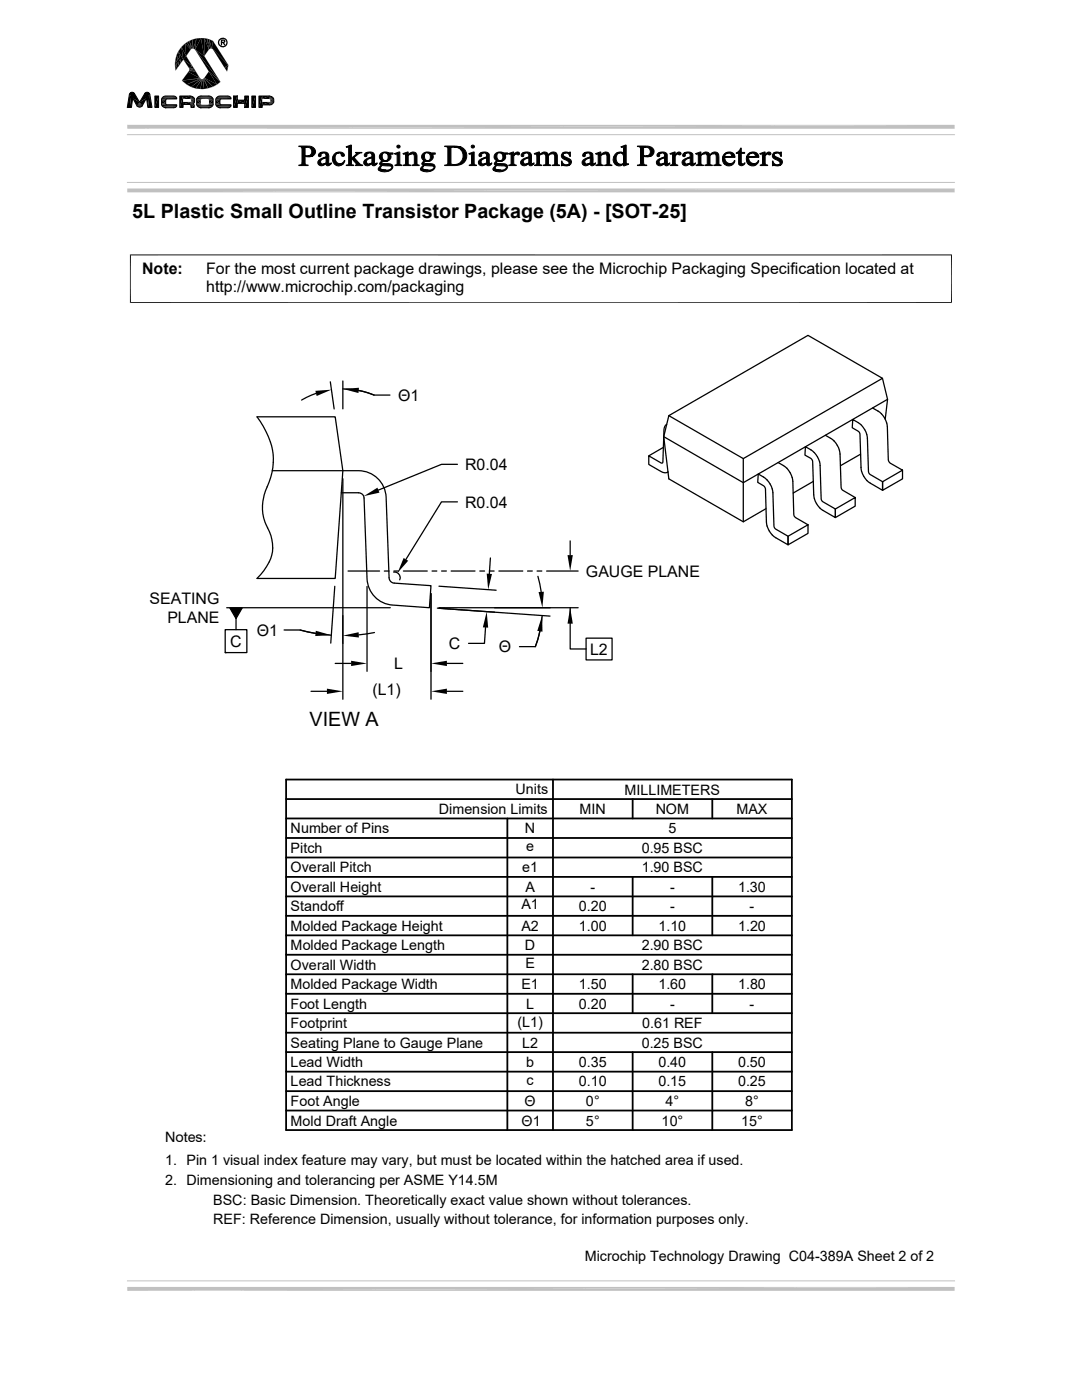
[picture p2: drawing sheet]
<svg xmlns="http://www.w3.org/2000/svg" width="216mm" height="279mm" viewBox="0 0 216 279" stroke-linecap="round" stroke-linejoin="round" font-family="sans-serif">
<g fill="none" stroke="#000" stroke-width=".25">
<path d="M176.1 75.5l1 4.2-.5 4M177.1 79.7l-28.8 16.6-15.9-9.2M51.3 83.2h15.6l1.5 10.7-1.5 21.5h-15.6a8.6 8.6 0 0 0 3.1-6.9 9.2 9.2 0 0 0-1.4-3.9 9.8 9.8 0 0 1 .7-8.4 12 12 0 0 0-1.2-11.1zM54.3 93.9h17.2a5.5 5.5 0 0 1 5.5 5.4l.6 16 .2 .5 .3 .4 .6 .2 7.3 .5-.3 4.4-7.3-.5a5.5 5.5 0 0 1-5.2-5.3l-.6-16.1a1.08 1.08 0 0 0-1.1-1.1h-3.4M132.4 89.3l-2.9 1.7M132.4 87.2l-.2 5.1-.3 .1-2.4-1.4v1.7l2.4 1.4a1.24 1.24 0 0 0 1.4 .1h-.1M133 84.7a1.32 1.32 0 0 0-.5 1.1l-.1 1.3M133.5 83l27.7-16.1 14.9 8.6-27.8 16zM133.5 83l-1.1 4.1 1.1 8.5 14.8 8.5 4.5-2.6M148.3 91.5v12.6M151.3 94.6a4.5 4.5 0 0 1 2.9 3.7l.3 6.8 .3 .5 2.4 1.4v1.7l-2.4-1.4a4.1 4.1 0 0 1-1.9-3.1l-.2-6.6-.2-.6-1.3-.7zM155.3 92.3a4.5 4.5 0 0 1 2.9 3.8l.2 6.7 .4 .5 2.4 1.4v1.7l-4 2.3v-1.7l4-2.3"/>
<path d="M160.7 89.2a4.4 4.4 0 0 1 2.9 3.7l.3 6.8 .3 .5 2.5 1.4v1.7l-2.5-1.4a4.1 4.1 0 0 1-1.8-3.2l-.3-6.7-.3-.5-1.2-.7zM162.3 96.1l-4 2.3M164.7 86.9a4.4 4.4 0 0 1 2.9 3.7l.3 6.8 .3 .5 2.4 1.4v1.7l-3.9 2.3v-1.7l3.9-2.3M170.2 83.7a4.5 4.5 0 0 1 2.9 3.8l.2 6.7 .4 .5 2.4 1.4v1.8l-2.4-1.5a4.1 4.1 0 0 1-1.9-3.1l-.2-6.8-.2-.4-1.3-.7zM171.7 90.6l-4 2.3M174.1 81.4a4.4 4.4 0 0 1 3 3.8l.2 6.7 .3 .5 2.5 1.4v1.8l-4 2.3v-1.8l4-2.3"/>
</g>
<g fill="#000" stroke="#000" stroke-width=".2">
<path d="M80.4 30.6l.3 .1zM118.9 30.6l.2 .1zM123.9 29.3h.3zM151.6 30.6l.3 .1z"/>
<path d="M60.2 29.4h1.1h-.4v1.7h1.5l-1.5 .1v1.6l.6 .2h-1.9v-.1a.5 .5 0 0 0 .7-.6z" fill-rule="evenodd"/>
<path d="M59.6 29.1h1.6a1.26 1.26 0 0 1 1.3 .4 1.26 1.26 0 0 1 .3 1.3l-.4 .3h-1a.87 .87 0 0 0 .8-.9 .87 .87 0 0 0-.9-.8h-1.1z" fill-rule="evenodd"/>
<path d="M60.9 31.2h1.3z" fill-rule="evenodd"/>
<path d="M63.6 30.7l.3-.2h.6l-.4 .2a.36 .36 0 0 1-.1 .4 .36 .36 0 0 1-.3 .1l-.2-.1z" fill-rule="evenodd"/>
<path d="M63.5 32.1a1.65 1.65 0 0 1 1.6-.6 1.09 1.09 0 0 0-1.1 .9l.3 .3 .6 .1a.83 .83 0 0 1-.9 .3 .83 .83 0 0 1-.6-.7z" fill-rule="evenodd"/>
<path d="M63.9 30.5l.2-.1a1.3 1.3 0 0 1 1.5 .4l.1 1.9 .3 .1a.51 .51 0 0 1-.5 .3 .51 .51 0 0 1-.4-.3v-.1l-.3-.1 .3-.1v-1h-.5l.5-.3a.56 .56 0 0 0-.6-.7z" fill-rule="evenodd"/>
<path d="M64.4 32.8l.7-.1z" fill-rule="evenodd"/>
<path d="M65.7 32.7l.4-.2-.1 .3z" fill-rule="evenodd"/>
<path d="M67 30.6l.6-.1a1.1 1.1 0 0 0-.7 1.2 1.1 1.1 0 0 0 .9 1h.7a1.33 1.33 0 0 1-2-.2 1.33 1.33 0 0 1 .5-1.9z" fill-rule="evenodd"/>
<path d="M67.1 30.5a1.26 1.26 0 0 1 1.6 .4v.2a.46 .46 0 0 1-.5 0 .46 .46 0 0 1-.2-.5z" fill-rule="evenodd"/>
<path d="M67.8 32.7a.93 .93 0 0 0 .9-.7l.1 .2-.3 .5z" fill-rule="evenodd"/>
<path d="M69.1 29.3h.2z" fill-rule="evenodd"/>
<path d="M69.1 29.3l1-.3v3.7l.5 .3h-1.5l.3-.1 .2-.3v-3l-.1-.2z" fill-rule="evenodd"/>
<path d="M70.9 30.4h1.3l-.7 .4-.9 .6 1.2 1.3 .6 .3h-1.5l.2-.3-1-1.1 1-.8v-.3z" fill-rule="evenodd"/>
<path d="M72.8 30.7l.2-.2h.7h-.2a.46 .46 0 0 0-.3 .6l-.2 .2a.32 .32 0 0 1-.3-.2 .32 .32 0 0 1 .1-.4z" fill-rule="evenodd"/>
<path d="M72.7 32.1a1.64 1.64 0 0 1 1.5-.6 1.06 1.06 0 0 0-1.1 .9l.4 .3 .6 .1a.84 .84 0 0 1-.9 .3 .84 .84 0 0 1-.6-.7z" fill-rule="evenodd"/>
<path d="M73 30.5l.2-.1a1.31 1.31 0 0 1 1.5 .4l.1 1.9 .3 .1a.48 .48 0 0 1-.5 .3 .48 .48 0 0 1-.4-.4l-.2-.1 .2-.1v-1h-.5l.5-.3a.54 .54 0 0 0-.5-.7z" fill-rule="evenodd"/>
<path d="M73.6 32.8l.6-.1z" fill-rule="evenodd"/>
<path d="M74.9 32.7l.3-.2-.1 .3z" fill-rule="evenodd"/>
<path d="M75.7 33.3l.5-.3-.3 .5a.93 .93 0 0 0 1.1 .5h-1.4a.42 .42 0 0 1 .1-.7z" fill-rule="evenodd"/>
<path d="M76 30.6l.8-.3 .7 .2h-.7a.83 .83 0 0 0-.5 .8 .83 .83 0 0 0 .5 .7h.7l-1.1 .1-.2 .3 .4 .2a2.38 2.38 0 0 1 1.7 .4l.1 .4a1.97 1.97 0 0 1-2.8 .6h1.4a.8 .8 0 0 0 1.1-.7l-.3-.2-1.7-.1a.48 .48 0 0 1-.3-.5 .48 .48 0 0 1 .5-.4 .85 .85 0 0 1-.3-1.5z" fill-rule="evenodd"/>
<path d="M76.4 32.1h1z" fill-rule="evenodd"/>
<path d="M76.8 30.5h1.6v.3h-.5a.81 .81 0 0 1-.4 1.2h-.6a.82 .82 0 0 0 .5-.8 .82 .82 0 0 0-.6-.7z" fill-rule="evenodd"/>
<path d="M78.7 30.6l.3 .1z" fill-rule="evenodd"/>
<path d="M78.7 30.6l1.1-.3v2.1a.37 .37 0 0 0 .4 .5v.1h-1.4l.4-.3v-1.6l-.1-.3z" fill-rule="evenodd"/>
<path d="M80.4 30.6l1-.3v.6h-.5z" fill-rule="evenodd"/>
<path d="M80.9 30.9l1.3-.2-.8 .4 .1 1.6 .4 .3h-1.4l.4-.3z" fill-rule="evenodd"/>
<path d="M81.7 30.7a.84 .84 0 0 1 .9-.4 .84 .84 0 0 1 .6 .8v1.6l.5 .3h-1.5l.3-.1 .2-.3-.1-1.6-.3-.3z" fill-rule="evenodd"/>
<path d="M84.1 33.3l.5-.3-.2 .5a.93 .93 0 0 0 1 .5h-1.4a.42 .42 0 0 1 .1-.7z" fill-rule="evenodd"/>
<path d="M84.4 30.6l.9-.3 .6 .2h-.7a.83 .83 0 0 0-.5 .8 .83 .83 0 0 0 .5 .7h.7l-1.1 .1-.2 .3 .5 .2a2.38 2.38 0 0 1 1.6 .4l.1 .4a1.97 1.97 0 0 1-2.8 .6h1.4a.8 .8 0 0 0 1.2-.7l-.4-.2-1.7-.1a.48 .48 0 0 1-.3-.5 .48 .48 0 0 1 .5-.4 .85 .85 0 0 1-.3-1.5z" fill-rule="evenodd"/>
<path d="M84.8 32.1h1z" fill-rule="evenodd"/>
<path d="M85.2 30.5h1.6v.3h-.5a.81 .81 0 0 1-.4 1.2h-.6a.82 .82 0 0 0 .6-.8 .82 .82 0 0 0-.7-.7z" fill-rule="evenodd"/>
<path d="M88.7 29.1h2l1.3 .3-2 .1v3.2l1.9 .1-.9 .2h-2.3l.6-.2v-.2l.1-2.9a.46 .46 0 0 0-.7-.4z" fill-rule="evenodd"/>
<path d="M90.7 29.4h1.3a1.86 1.86 0 0 1 1.2 1.7 1.86 1.86 0 0 1-1.3 1.7h-1.2a1.73 1.73 0 0 0 1.7-1.7 1.73 1.73 0 0 0-1.7-1.7z" fill-rule="evenodd"/>
<path d="M93.6 30.6l.3 .1z" fill-rule="evenodd"/>
<path d="M93.6 30.6l1-.3v2.1a.36 .36 0 0 0 .1 .4 .36 .36 0 0 0 .4 .1v.1h-1.5v-.1a.38 .38 0 0 0 .5-.5v-1.5l-.1-.1z" fill-rule="evenodd"/>
<path d="M95.7 30.7l.2-.2h.6h-.1a.43 .43 0 0 0-.3 .6l-.2 .2a.32 .32 0 0 1-.3-.2 .32 .32 0 0 1 .1-.4z" fill-rule="evenodd"/>
<path d="M95.7 31.9l.9-.4h.5a1.08 1.08 0 0 0-1.1 .9l.4 .3 .5 .1a.79 .79 0 0 1-.9 .2 .79 .79 0 0 1-.5-.9z" fill-rule="evenodd"/>
<path d="M95.9 30.5a1.28 1.28 0 0 1 1.7 .4v1.7l.4 .2a.48 .48 0 0 1-.5 .3 .48 .48 0 0 1-.4-.4l-.2-.1 .2-.1v-1h-.5l.5-.2-.1-.6z" fill-rule="evenodd"/>
<path d="M96.5 32.8l.6-.1z" fill-rule="evenodd"/>
<path d="M97.8 32.7l.3-.2-.1 .3z" fill-rule="evenodd"/>
<path d="M98.6 33.3l.5-.3-.3 .5a.94 .94 0 0 0 1.1 .5h-1.4a.42 .42 0 0 1 .1-.7z" fill-rule="evenodd"/>
<path d="M98.9 30.6a1.47 1.47 0 0 1 1.5-.1h-.7a.81 .81 0 0 0-.6 .8 .81 .81 0 0 0 .7 .7h.6l-1.1 .1-.2 .5 1.7 .1a.6 .6 0 0 1 .5 .7 2.05 2.05 0 0 1-2.8 .6 4.5 4.5 0 0 0 2.3-.3l.2-.4-.2-.2h-1.3a.55 .55 0 0 1-.8-.6l.4-.4a.85 .85 0 0 1-.2-1.5z" fill-rule="evenodd"/>
<path d="M99.3 32.1h1z" fill-rule="evenodd"/>
<path d="M99.7 30.5h1.6v.3h-.6a.83 .83 0 0 1-.3 1.2h-.6h.1a.84 .84 0 0 0 .4-.8 .84 .84 0 0 0-.6-.7z" fill-rule="evenodd"/>
<path d="M101.5 30.6l.2 .1z" fill-rule="evenodd"/>
<path d="M101.5 30.6l1-.3v.6h.2l-.2 .3v1.5l.5 .3h-1.5l.5-.3v-1.7l-.1-.2z" fill-rule="evenodd"/>
<path d="M102.7 30.7h.2l-.4 .2z" fill-rule="evenodd"/>
<path d="M102.7 30.7a.49 .49 0 0 1 .5-.4 .49 .49 0 0 1 .5 .5 .49 .49 0 0 1-.8-.1z" fill-rule="evenodd"/>
<path d="M104.1 30.7l.3-.2h.6h-.2a.46 .46 0 0 0-.3 .6l-.1 .2a.32 .32 0 0 1-.4-.2 .32 .32 0 0 1 .1-.4z" fill-rule="evenodd"/>
<path d="M104 32.1a1.64 1.64 0 0 1 1.5-.6 1.06 1.06 0 0 0-1.1 .9l.4 .3 .6 .1a.84 .84 0 0 1-.9 .3 .84 .84 0 0 1-.6-.7z" fill-rule="evenodd"/>
<path d="M104.4 30.5l.1-.1a1.31 1.31 0 0 1 1.5 .4l.1 1.9 .3 .1a.48 .48 0 0 1-.5 .3 .48 .48 0 0 1-.4-.4l-.2-.1 .2-.1v-1h-.4l.4-.3a.54 .54 0 0 0-.5-.7z" fill-rule="evenodd"/>
<path d="M104.9 32.8l.6-.1z" fill-rule="evenodd"/>
<path d="M106.2 32.7l.4-.2-.2 .3z" fill-rule="evenodd"/>
<path d="M106.6 30.6l.3 .1z" fill-rule="evenodd"/>
<path d="M106.6 30.6l1.1-.3v.6h-.6l-.1-.1z" fill-rule="evenodd"/>
<path d="M107.1 30.9l1.3-.2-.7 .3v1.7l.4 .3h-1.4l.4-.3z" fill-rule="evenodd"/>
<path d="M107.9 30.7a.86 .86 0 0 1 1.5 .2h.2l-.2 .1 .1 1.7 .4 .3h-1.5l.5-.3v-1.5l-.2-.4z" fill-rule="evenodd"/>
<path d="M109.5 30.8l.2-.2 .5 .1-.6 .2h-.2z" fill-rule="evenodd"/>
<path d="M109.7 30.6a.85 .85 0 0 1 .9-.2 .85 .85 0 0 1 .6 .7v1.3a.37 .37 0 0 0 .5 .5v.1h-1.5l.5-.3v-1.5a.45 .45 0 0 0-.5-.5z" fill-rule="evenodd"/>
<path d="M112 32.1a1.36 1.36 0 0 0 1.6 .9l-1.6 .1z" fill-rule="evenodd"/>
<path d="M112.2 30.7l.2-.2h.5a.39 .39 0 0 0-.5 .2 .39 .39 0 0 0 .2 .5l.8 .4a.73 .73 0 0 1 .6 .6 .73 .73 0 0 1-.4 .8h-.5l.4-.4a1.73 1.73 0 0 0-1.1-.9l-.4-.5z" fill-rule="evenodd"/>
<path d="M112.4 30.5l.4-.2 .8 .1z" fill-rule="evenodd"/>
<path d="M112.2 33h1.4l-.5 .1z" fill-rule="evenodd"/>
<path d="M112.4 30.5l1.4-.2v.9l-.2-.1a.7 .7 0 0 0-.7-.6z" fill-rule="evenodd"/>
<path d="M116.5 30.6l.1-.1h.6l-.4 .2a.36 .36 0 0 1 0 .4 .36 .36 0 0 1-.4 .1l-.1-.2z" fill-rule="evenodd"/>
<path d="M116.5 31.8l.8-.3h.5a1.09 1.09 0 0 0-1.1 .9l.3 .3 .6 .1a.89 .89 0 0 1-1.5-.2l.1-.4z" fill-rule="evenodd"/>
<path d="M116.6 30.5l.2-.1a1.1 1.1 0 0 1 1.3 .2 1.1 1.1 0 0 1 .2 1.2v.8l.4 .2a.51 .51 0 0 1-.4 .3 .51 .51 0 0 1-.5-.3v-.1l-.2-.1 .2-.1v-1h-.5l.5-.3a.55 .55 0 0 0-.6-.7z" fill-rule="evenodd"/>
<path d="M117.1 32.8l.7-.1z" fill-rule="evenodd"/>
<path d="M118.5 32.7l.3-.2-.1 .3z" fill-rule="evenodd"/>
<path d="M118.9 30.6l1-.3v.6h-.6z" fill-rule="evenodd"/>
<path d="M119.3 30.9l1.4-.2-.8 .4v1.3a.39 .39 0 0 0 .1 .4 .39 .39 0 0 0 .4 .1v.1h-1.5l.5-.3z" fill-rule="evenodd"/>
<path d="M120.1 30.7a.84 .84 0 0 1 .9-.3 .84 .84 0 0 1 .6 .7l.1 1.6 .4 .3h-1.4l.4-.3v-1.7l-.4-.3z" fill-rule="evenodd"/>
<path d="M122.7 30.9l.4-.4h.6a1.2 1.2 0 0 0-.8 1.2 1.2 1.2 0 0 0 .9 1.1h-1a1.4 1.4 0 0 1-.1-1.9z" fill-rule="evenodd"/>
<path d="M123.1 30.5a1.12 1.12 0 0 1 1.3 .1z" fill-rule="evenodd"/>
<path d="M123.9 29.3l1-.3v3.3l.3 .4h-.8a1.19 1.19 0 0 1-1.6 .1h1l.6-.3v-1.4l-.3-.5h.3v-1v-.2z" fill-rule="evenodd"/>
<path d="M124.4 32.7h1v.1l-1 .3z" fill-rule="evenodd"/>
<path d="M127.7 29.4h1.1h-.4v1.7h1.6l-1.6 .1v1.1a.47 .47 0 0 0 .1 .5 .47 .47 0 0 0 .6 .1v.1h-1.9l.4-.1 .2-.3z" fill-rule="evenodd"/>
<path d="M127.2 29.1h1.6a1.23 1.23 0 0 1 1.3 .4 1.23 1.23 0 0 1 .2 1.3l-.3 .3h-1.1a.87 .87 0 0 0 .9-.9 .87 .87 0 0 0-1-.8h-1.1z" fill-rule="evenodd"/>
<path d="M128.4 31.2h1.4z" fill-rule="evenodd"/>
<path d="M131.2 30.7l.3-.2h.6h-.2a.42 .42 0 0 0-.3 .6l-.2 .2a.32 .32 0 0 1-.3-.2 .32 .32 0 0 1 .1-.4z" fill-rule="evenodd"/>
<path d="M131.3 31.9l.7-.4h.6a1.12 1.12 0 0 0-1.1 .9l.4 .3 .6 .1a.79 .79 0 0 1-1 .2 .79 .79 0 0 1-.5-.9z" fill-rule="evenodd"/>
<path d="M131.5 30.5a1.23 1.23 0 0 1 1.6 .4l.1 1.7 .3 .2a.48 .48 0 0 1-.5 .3 .48 .48 0 0 1-.4-.4l-.2-.1 .2-.1v-1h-.4l.4-.2-.1-.6-.4-.2z" fill-rule="evenodd"/>
<path d="M132 32.8l.6-.1z" fill-rule="evenodd"/>
<path d="M133.3 32.7l.3-.2-.1 .3z" fill-rule="evenodd"/>
<path d="M133.7 30.6l.3 .1z" fill-rule="evenodd"/>
<path d="M133.7 30.6l1-.3v.6h.2l-.2 .3 .1 1.5 .5 .3h-1.6l.5-.3v-1.8l-.1-.1z" fill-rule="evenodd"/>
<path d="M134.9 30.7h.3l-.5 .2z" fill-rule="evenodd"/>
<path d="M134.9 30.7a.48 .48 0 0 1 .5-.4 .48 .48 0 0 1 .5 .5 .47 .47 0 0 1-.7-.1z" fill-rule="evenodd"/>
<path d="M136.3 30.7l.3-.2h.6a.44 .44 0 0 0-.5 .6 .31 .31 0 0 1-.4 .1 .31 .31 0 0 1 0-.5z" fill-rule="evenodd"/>
<path d="M136.4 31.9l.7-.4h.6a1.11 1.11 0 0 0-1 .9l.3 .3 .6 .1a.79 .79 0 0 1-1 .2 .79 .79 0 0 1-.4-.9z" fill-rule="evenodd"/>
<path d="M136.6 30.5a1.23 1.23 0 0 1 1.7 .4v1.7l.4 .2a.48 .48 0 0 1-.5 .3 .48 .48 0 0 1-.5-.4l-.2-.1 .2-.1v-1h-.4l.4-.2-.1-.6z" fill-rule="evenodd"/>
<path d="M137.1 32.8l.6-.1z" fill-rule="evenodd"/>
<path d="M138.4 32.7l.4-.2-.1 .3z" fill-rule="evenodd"/>
<path d="M138.8 30.6l.3 .1z" fill-rule="evenodd"/>
<path d="M138.8 30.6l1.1-.3v.6h-.6l-.1-.1z" fill-rule="evenodd"/>
<path d="M139.3 30.9l1.3-.2-.7 .3v1.7l.5 .3h-1.5l.4-.3z" fill-rule="evenodd"/>
<path d="M140.1 30.7a.86 .86 0 0 1 1.5 .2h.2l-.2 .2 .1 1.6 .4 .3h-1.4l.4-.3v-1.8l-.4-.2z" fill-rule="evenodd"/>
<path d="M141.8 30.8l.1-.2 .5 .1-.8 .2z" fill-rule="evenodd"/>
<path d="M141.9 30.6a.85 .85 0 0 1 1-.2 .85 .85 0 0 1 .5 .8l.1 1.5 .4 .3h-1.5v-.1a.37 .37 0 0 0 .5-.4v-1.2a.52 .52 0 0 0-.5-.6z" fill-rule="evenodd"/>
<path d="M144.5 30.7l.3-.2h.6a.73 .73 0 0 0-.8 .7l-.4 .1z" fill-rule="evenodd"/>
<path d="M144.8 30.5a1.17 1.17 0 0 1 1.9 .9h-2.1a1.11 1.11 0 0 0 1.1 1.2l-1.2 .1-.3-.7v-.6v-.1l1.8-.1a.62 .62 0 0 0-.6-.7z" fill-rule="evenodd"/>
<path d="M144.5 32.7l1.2-.1a.85 .85 0 0 0 .9-.6l.1 .1a1.26 1.26 0 0 1-1 1 1.26 1.26 0 0 1-1.2-.4z" fill-rule="evenodd"/>
<path d="M147.8 29.5h.1v.9h.7v.2h-.7v1.9l.3 .2-.8 .1v-2.2l-.5-.1 .6-.4z" fill-rule="evenodd"/>
<path d="M147.4 32.8l.9-.1 .2-.2h.2l-.1 .1a.68 .68 0 0 1-1.2 .2z" fill-rule="evenodd"/>
<path d="M149.3 30.7l.3-.2h.5a.73 .73 0 0 0-.7 .7l-.4 .1z" fill-rule="evenodd"/>
<path d="M149.6 30.5l.1-.1a1.13 1.13 0 0 1 1.7 1h-2a1.1 1.1 0 0 0 1.1 1.2l-1.3 .1-.3-.7 .1-.7 1.7-.1a.66 .66 0 0 0-.6-.7z" fill-rule="evenodd"/>
<path d="M149.2 32.7l1.5-.1 .4-.2 .2-.4a1.16 1.16 0 0 1-.8 1.1 1.16 1.16 0 0 1-1.3-.4z" fill-rule="evenodd"/>
<path d="M151.6 30.6l1.1-.3v.6h.1l-.1 .3v1.5l.5 .3h-1.5l.4-.3v-1.5v-.4z" fill-rule="evenodd"/>
<path d="M152.8 30.7h.3l-.4 .2z" fill-rule="evenodd"/>
<path d="M152.9 30.6a.46 .46 0 0 1 .6-.3 .46 .46 0 0 1 .3 .5 .49 .49 0 0 1-.7-.1h-.3z" fill-rule="evenodd"/>
<path d="M154.1 32.1a1.35 1.35 0 0 0 1.6 .9l-1.6 .1z" fill-rule="evenodd"/>
<path d="M154.4 30.6l.6-.1h-.3a.35 .35 0 0 0-.2 .3 .35 .35 0 0 0 .2 .4l.8 .4a.73 .73 0 0 1 .6 .6 .73 .73 0 0 1-.4 .8h-.5l.4-.4a1.71 1.71 0 0 0-1.1-.9 .65 .65 0 0 1-.1-1.1z" fill-rule="evenodd"/>
<path d="M154.5 30.5l.4-.2 .8 .1z" fill-rule="evenodd"/>
<path d="M154.3 33h1.4l-.5 .1z" fill-rule="evenodd"/>
<path d="M154.5 30.5l1.4-.2v.9l-.2-.1a.7 .7 0 0 0-.7-.6z" fill-rule="evenodd"/>
<circle cx="79.5" cy="29.3" r=".31"/>
<circle cx="94.3" cy="29.3" r=".31"/>
</g>
<g fill="#c0c0c0">
<path d="M25.4 37.6h165.1l-165.1 .8z"/>
<path d="M25.4 38.4l165.1-.8v.8z"/>
</g>
<path d="M25.4 36.4h165.1M25.4 255.6h165.1" fill="none" stroke="#c0c0c0" stroke-width=".2"/>
<g fill="#c0c0c0">
<path d="M25.4 256.8h165.1l-165.1 .8z"/>
<path d="M25.4 257.6l165.1-.8v.8z"/>
<path d="M25.4 24.9h165.1l-165.1 .8z"/>
<path d="M25.4 25.7l165.1-.8v.8z"/>
</g>
<path d="M25.4 26.9h165.1" fill="none" stroke="#c0c0c0" stroke-width=".2"/>
<g fill="#000">
<path d="M25.8 18.8l.7 .8-.3 1.8zM25.9 18.6l.6 1-.7-.8zM25.9 18.6l.6 1zM25.9 18.6l.1-.1 .5 1.1zM26 18.5l.5 1.1zM26 18.5l.2-.1 .3 1.2zM26.2 18.4l.3 1.2zM26.2 18.4h.2l.1 1.2zM26.4 18.4l.1 1.2zM26.4 18.4l.2 .1-.1 1.1zM26.6 18.5l-.1 1.1zM26.6 18.5l.1 .1-.2 1z"/>
<path d="M26.7 18.6l-.2 1zM26.7 18.6l.1 .1-.3 .9zM26.8 18.7l-.3 .9zM26.8 18.7l1.1 1.7-1.4-.8zM28.9 18.7l.3 .9-1.3 .8zM28.9 18.7l.3 .9zM29 18.6l.2 1zM28.9 18.7l.1-.1 .2 1zM29 18.6l.1-.1 .1 1.1zM29.1 18.5l.1 1.1zM29.4 18.4l-.2 1.2zM29.1 18.5l.3-.1-.2 1.2z"/>
<path d="M29.4 18.4h.1l-.3 1.2zM29.5 18.4l-.3 1.2zM29.5 18.4l.2 .1-.5 1.1zM29.7 18.5l-.5 1.1zM29.7 18.5l.1 .1-.6 1zM29.8 18.6l-.6 1zM29.8 18.6l.1 .2-.7 .8zM29.9 18.8l-.4 2.6-.3-1.8zM30.9 19.2h.7l-.7 2.2zM32.2 19.7h1.1l-1.1 .2zM32.2 19.9l1.1-.2zM32.2 19.9h.9l-.9 .1z"/>
<path d="M32.7 19.2h2zM34.9 12.8v.6zM34.9 12.2v.6zM34.9 13.4l.1 .7zM34.9 13.4l.2 .7zM35 11.6l-.1 .6zM36.6 11.9l-1.6 2.2zM35.1 11.6l-.2 .6zM34.9 12.8l.2 1.2zM36.6 11.9l-1.5 2.2zM35.2 11l-.2 .6zM35 11.9l.4 1.7-.5-.8z"/>
<path d="M34.9 12.8l.5 .8-.3 .4zM35.5 10.4l-.3 .6zM35.2 11l.5 2.1-.7-1.2zM35 11.9l.7 1.2-.3 .5zM35.8 9.9l-.3 .5zM35.9 19.2h.6l-.6 2.2zM35.6 10.3l.5 2.2-.9-1.5zM35.2 11l.9 1.5-.4 .6zM36.2 9.4l-.4 .5zM36.3 16.1l.5 .4zM36.5 19.2h1.4l-1.4 .5zM36.5 19.7l1.4-.5v.5z"/>
<path d="M36.6 11.9l1.1 1.7zM36.2 9.4l.4 2.5-1-1.6zM35.6 10.3l1 1.6-.5 .6zM36.6 8.9l-.4 .5zM36.2 9.4l.4-.5zM36.8 16.5l.5 .4zM36.6 8.9l.5-.4zM36.6 8.9l.5-.3zM37.1 11.2l2.8 4.4zM37.1 11.2l1.3 2-1.8-1.3zM36.2 9.4l.8-.7 .1 2.5zM36.2 9.4l.9 1.8-.5 .7z"/>
<path d="M37.3 16.9l.6 .4zM37.1 8.5l.6-.3zM37.8 14l-.1 .2zM37.7 14.2l-1.4 1.9zM37.8 13.8v.2zM37.7 13.6l.1 .2zM37.9 17.2l.6 .3zM37.9 19.2l.1 .6zM38.2 19.2l-.2 .6zM37.9 19.2h.3l-.2 .6zM38 9.9l-.9 1.3zM38.4 19.3l-.3 .5z"/>
<path d="M38.2 19.2l.2 .1-.4 .5zM38 9.9l-.8 1.3zM37 8.7l.3-.3 .8 1.5zM37 8.7l1.1 1.2-1 1.3zM38.1 19.8l.5-.4zM38.4 19.3l.2 .1-.5 .4zM38.1 19.9l.7-.3zM38.1 19.9l.5-.5 .2 .2zM38.2 19.9l.6-.3v.3zM38.2 19.9h.6l-.6 .3zM38 9.9l.2-.1zM37.3 8.4l.5-.2 .4 1.6z"/>
<path d="M37.3 8.4l.9 1.4-.1 .1zM37.7 8.2l.5-.3zM37.7 8.2l.5-.2zM36.6 11.9l1.8 1.3-.7 .4zM37.7 13.6l.7-.4 .3 .4zM37.8 8.2l.6-.3v1.8zM37.8 8.2l.6 1.5-.2 .1zM38.2 9.7h.2zM38.5 17.5l.6 .2zM38.4 9.7h.2zM38.4 7.9l.8-.2-.6 2zM38.4 7.9l.2 1.8h-.2z"/>
<path d="M37.7 13.6h1l-.9 .2zM37.8 13.8l.9-.2 .2 .4zM38.6 9.7l.2 .1zM38.2 7.9l.6-.2zM38.2 7.9l.6-.1zM37.8 13.8l1.1 .2h-1.1zM37.8 14h1.1l.2 .4zM38.8 9.8l.1 .1zM39.2 7.7l.9-.1-1.2 2.3zM39.2 7.7l-.3 2.2-.3-.2zM38.9 9.9l1.8 1.3 3.3 5.1zM39.1 17.7l.7 .1z"/>
<path d="M37.8 14l1.3 .4h-1.5zM37.6 14.4h1.5l.8 1.2zM39.2 19.7h1.1l-1.1 .2zM39.2 19.9l1.1-.2zM39.2 19.9h.9l-.9 .1zM39.4 7.6h.7zM38.8 7.7l.6-.1zM39.8 17.7l.6 .1zM37.6 14.4l2.3 1.2-3.6 .5zM36.3 16.1l3.7-.4zM39.9 15.6l.1 .1zM36.3 16.1l3.7-.4-2.8 1.1z"/>
<path d="M37.2 16.8l2.8-1.1 .1 .1zM40 15.7l.2 .1zM40.1 7.6h.6zM39.9 7.6h.2zM37.2 16.8l2.9-1-2 1.6zM38.1 17.4l2.1-1.6zM40.2 15.8h.2zM38.1 17.4l2.1-1.6-1.1 1.9zM40.2 15.8h.1l-1.2 1.9zM40.3 7.6h.4zM40.3 15.8l-.3 2-.9-.1zM40.3 15.8h.1l-.4 2z"/>
<path d="M40.4 17.8l.7-.1zM40.4 15.8l.2-.1zM40.4 15.8l.3 2h-.7zM40.6 15.7l.9 1.9-.8 .2zM40.6 15.7l.1-.1 .8 2zM40.8 15.6l-.2 .1zM40.6 15.7l.2-.1zM40.7 15.6l1.8 1.7-1 .3zM40.8 15.5l1.7 1.8-1.8-1.7zM41.7 9.9l-1 1.3zM40.1 7.6h.7l-.1 3.6zM40.1 7.6l.6 3.6-1.8-1.3z"/>
<path d="M41.7 9.9l-.9 1.3zM41.7 14.3l-.9 1.3zM40.8 15.5l2.5 1.4-.8 .4zM41.7 14.3l1.6 2.6-2.5-1.4zM41.1 17.7l.6-.1zM40.7 7.6l.6 .1zM38.9 9.9l2.8 4.4zM40.8 7.6l.5 .1 .4 2.2zM40.8 7.6l.9 2.3-1 1.3zM41.7 14.3l2.3 2-.7 .6zM38.9 9.9l5.1 6.4-2.3-2zM41.7 17.6l.6-.2z"/>
<path d="M40.1 19.2h1.9zM41.8 9.7l-.1 .2zM41.7 9.9l.1-.1zM41.3 7.7l.6 .2zM41.3 7.7l.5 .2 .2 1.8zM41.3 7.7l.7 2-.3 .2zM41.8 9.7h.2zM42 9.7h.2zM41.8 7.9l.7 .3-.3 1.5zM41.8 7.9l.4 1.8h-.2zM42.3 17.4l.6-.3zM42.2 9.7l.2 .1z"/>
<path d="M41.9 7.9l.6 .3zM42.5 8.2l3.1 4.8-3.1-3.2zM42.5 8.2v1.6l-.3-.1zM41.7 19.9h.8v.1zM41.5 19.7h1v.2zM41.5 19.7l1 .2zM42.4 9.8l.1 .1zM42.5 9.9l2.8 4.4zM42.9 17.1l.6-.3zM43.1 19.9h.8l-.8 .1zM43.1 19.7h1l-1 .2zM43.1 19.9l1-.2z"/>
<path d="M43.5 16.8l.5-.4zM43.5 19.2h2zM40.7 11.2l3.3 5.2zM40.7 11.2l3.3 5.1zM42.5 9.8l3.1 3.2-.8 .5zM45.5 13.6l-.2 .7zM44.8 13.5l.7 .1-.2 .6zM45.6 13l-.1 .6zM44.8 13.5l.4-.3 .3 .4zM45.2 13.2l.4-.2-.1 .6zM42.5 8.2l3.1 4.8zM42.5 8.1l3.1 4.9z"/>
<path d="M46.6 19.2h.7l-.7 2.2zM48.8 19.2h.8l-.8 2.2zM50.2 19.2h.8l-.8 2.2zM51.7 19.2h.6l-.6 2.2zM52.3 19.2h1.4l-1.4 .5zM52.3 19.7l1.4-.5v.5zM53.7 19.2l.1 .6zM53.7 19.2h.3l-.2 .6zM54 19.2l-.2 .6zM54 19.2l.2 .1-.4 .5zM54.2 19.3l-.3 .5zM54.2 19.3l.2 .1-.5 .4z"/>
<path d="M53.9 19.8l.5-.4zM53.9 19.9l.5-.5 .2 .2zM53.9 19.9l.7-.3zM54 19.9l.6-.3v.3zM54 19.9h.6l-.6 .3zM25.8 18.8l.4 2.6h-.8zM26.5 19.6l1.4 .8-.6 .7zM27.9 20.4l-.4 .9-.2-.2zM27.9 20.4l-.2 1-.2-.1zM27.9 20.4v1h-.2zM27.9 20.4l.1 1h-.1zM27.9 20.4l.3 .9-.2 .1z"/>
<path d="M27.9 20.4l.5 .7-.2 .2zM27.9 20.4l1.3-.8-.8 1.5zM29.9 18.8l.4 2.6h-.8zM31.6 19.2v2.2h-.7zM32.2 20l.9-.1v.1zM32.2 20.8l1 .1h-1zM32.2 20.8l1 .1zM32.2 20.7l.9 .1h-.9zM32.2 20.7h.9v.1zM32.2 20l.9 .7h-.9zM32.2 20h.9v.7zM32.8 21.4l1.9 .1z"/>
<path d="M36.5 19.2v2.2h-.6zM36.5 20.3h1.5l-1.5 .5zM36.5 20.8l1.5-.5v.5zM37.9 20.8h.7l-.6 .1zM38 20.9l.6-.1 .1 .1zM38 20.9h.7zM38 20.3l.3 .5h-.3zM38.1 20.3l.5 .5h-.3zM38 20.3l.3 .5zM38.1 21l.6-.1 .1 .1zM38.1 21h.7l-.7 .4zM38.1 21.4l.7-.4v.4z"/>
<path d="M38.1 20.3l.5 .5zM38.1 20.3l.6 .3-.1 .2zM38.1 20.3l.7 .1-.1 .2zM38.1 20.3l.6 .3zM38.2 20.2l.6 .2zM38.2 20.2l.6-.3v.5zM39.2 20l.9 .7h-.9zM39.2 20h.9v.7zM39.2 20.8l1 .1h-1zM39.2 20.8l1 .1zM39.2 20.7l.9 .1h-.9zM39.2 20.7h.9v.1z"/>
<path d="M39.2 20l.9-.1v.1zM40 21.5l2-.1zM41.7 19.9l.8 .1h-.8zM41.7 20.8l.8-.1v.1zM41.7 20.7h.8l-.8 .1zM41.6 20.9l.9-.1v.1zM41.6 20.9l.9-.1zM41.7 20.7l.8-.7v.7zM41.7 20h.8l-.8 .7zM43.1 20l.8 .7h-.8zM43.1 20h.8v.7zM43.1 20.7l.8 .1h-.8z"/>
<path d="M43.1 20.7h.8v.1zM43.1 20.8l.9 .1h-.9zM43.1 20.8l.9 .1zM43.1 20l.8-.1v.1zM43.6 21.4l1.9 .1zM47.3 19.2v2.2h-.7zM47.3 20l1.6 .6h-1.6zM49.6 19.2v2.2h-.8zM47.3 20h1.6v.6zM51 19.2v2.2h-.8zM52.3 19.2v2.2h-.6zM52.3 20.3h1.5l-1.5 .6z"/>
<path d="M52.3 20.9l1.5-.6v.6zM53.8 20.3l.3 .6h-.3zM53.8 20.3l.5 .5-.2 .1zM53.8 20.3l.3 .6zM53.9 20.3l.6 .3-.2 .2zM53.8 20.3l.5 .5zM53.9 20.3l.7 .1-.1 .2zM53.9 20.3l.6 .3zM54 20.2l.6-.3v.5zM54 20.2l.6 .2zM62.9 78l3.2-.2-2.9 1.2zM68.4 77.6l3.2-.2-.1 1z"/>
<path d="M72.6 99l2.7-1.7 .4 1zM80.5 111.4l.9 .5-2.1 2.4zM97.1 114.5l1.1 .1-.8 3.1zM107.5 118.2l1-.1-.3 3.2zM113.2 110.8h1.1l-.5 3.2zM45.9 121.3h2.4l-1.2 2.1zM63 125.9l3.1 .9-3.2 .1zM65.2 137.4l3.2 .6-3.2 .5zM70.1 131.9l3.1 .5-3.1 .5zM68.4 126.9l3.2-.7v1zM86 132.4l3.2-.5v1zM86 138l3.2-.6v1.1z"/>
<path d="M97.1 122.1l.3 3.2-1-.1zM108.2 122.9v3.2l-1-.2zM113.8 121.3l.5 3.2h-1.1z"/>
</g>
<g fill="none" stroke="#000" stroke-width=".25">
<path d="M44.2 8.5l.5-.1 .2-.2-.3-.2h-.4v1M44.5 8.5l.4 .5M47.3 19.2h.1M33.1 21.5h.1M40.1 21.5h.1M41.7 21.5h.1M43.9 21.5h.1M48.8 21.4h.1M63.1 78.5l-2.9 1.3M65.9 76.2l.8 5.4M68.4 77.6a16 16 0 0 1 6.2 1.2h3.2M68.4 76v5.6"/>
<path d="M71.6 77.9l3 .9M68.4 95.5v44.1M91.3 92.7h-3.2l-12.6 5.1M66.8 117l-.8 11.4M69.4 114h6.3M73.2 117.1v16.9M76.7 114h.9M78.5 114.2a1.12 1.12 0 0 1 1.3 1.5M78.6 114h.9M80.5 114h4.8M86 118.5v21.1M86.2 114h1"/>
<path d="M87.6 117l11.4 .8M88.1 114h1M90 114h4.8M91.3 100.2h-3.2l-7.1 11.4M95.7 114h1M97.6 114h1M97.9 111.4l-.3 3.1M99.5 114h4.8M105.3 114h.9M107.2 114h.9M107.3 115l.7 3.1M109.1 114h6.3"/>
<path d="M113.8 107.9v2.9M44.9 125.7h4.4v4.5h-4.4zM44.9 130.2h.1M45.2 121.3h32.7M45.9 121.3h2.4l-1.2 2.1zM47.1 123.4v2.3M56.7 125.7h3.2l3 .7M59.9 125.7a31 31 0 0 0 6.2 1.1M62.1 138h3.1M66.9 132.4h3.2M74.7 126.2l-3.1 .5M87.3 121.4l22.4 1.6"/>
<path d="M89.2 132.4h3.2M89.2 138h3.2M96.9 125.2l-.2 3.2h-3.2M103.7 129.1h3.1M107.7 126l-.9 3M108.2 122.9l-.1 1.2a21.2 21.2 0 0 1-1.3 5M113.8 121.3v8.2h3.1M115.4 121.3h-27.8M116.9 127.4h5.2v4.3h-5.2z"/>
<circle cx="44.5" cy="8.5" r=".84"/>
</g>
<path d="M40.6 15.7v2.1" fill="none" stroke="#000" stroke-width=".28"/>
<g fill="none" stroke="#000" stroke-width=".2">
<path d="M25.9 18.6l.4-.2 .3 .1 1.3 1.9 1.2-1.9 .3-.1 .4 .2 .5 2.8h-.8l-.3-1.8-1 1.7a.69 .69 0 0 1-.9-.1l-.8-1.6-.3 1.8h-.8zM30.9 19.2h.7v2.2h-.7zM32.4 19.5h2.9M32.5 19.3h2.7M32.6 19.3l.5-.1h1.6a.58 .58 0 0 1 .6 .5h-2l-.2 .3v.9h2.2a.51 .51 0 0 1-.6 .6h-1.6l-.7-.3-.2-.3v-1.2zM32.7 19.2h2.3M35.9 19.2h2.3a.89 .89 0 0 1 .7 .7 .89 .89 0 0 1-.3 .9l.2 .2v.4h-.7v-.4l-.2-.2h-1.4v.6h-.6zM39.4 19.5h3M39.6 19.3l.5-.1h1.6a.89 .89 0 0 1 .8 .5v1.2a.89 .89 0 0 1-.8 .6h-1.6a.95 .95 0 0 1-.9-.6v-1.2zM39.8 19.2h2.2M42.3 19.3h-2.8M43.2 19.5l.4-.3h1.9a.58 .58 0 0 1 .6 .5l-2.1 .1-.1 .9 .1 .2h2.1v.2l-.4 .4h-1.8a.95 .95 0 0 1-.8-.6v-1.2z"/>
<path d="M43.2 19.5h2.9M43.3 19.3h2.7M43.5 19.2h2.3M46.6 19.2h.7v.8h1.5v-.8h.8v2.2h-.8v-.8h-1.5v.8h-.7zM50.2 19.2h.8v2.2h-.8zM51.7 19.2h2a.89 .89 0 0 1 .9 .8 .89 .89 0 0 1-.8 .9h-1.5v.5h-.6zM32.4 21.2h2.9M32.8 21.5h2.2M35.2 21.4h-2.7M39.4 21.2h3M39.5 21.4h2.8M39.8 21.5h2.2"/>
<path d="M43.2 21.2h2.9M43.3 21.4h2.7M43.6 21.5h2.2M26 50.8v9.7M189.9 50.8v9.7M189.9 50.9h-164M25.9 60.4h164"/>
</g>
<path d="M35.3 21h-3.1M39.2 21h3.3M43.1 21h3" fill="none" stroke="#000" stroke-width=".23"/>
<path d="M32.2 19.6h3.1M39.2 19.6h3.3M43.1 19.6h3" fill="none" stroke="#000" stroke-width=".21"/>
<g fill="none" stroke="#000" stroke-width=".36">
<path d="M57.1 159.5h100.9M57.1 155.6h100.9v69.9h-100.9zM110.3 155.6v69.9M126.2 159.5v3.8M142.1 159.5v3.8M57.1 163.3h100.9M57.1 178.9h100.9M57.1 175h100.9M57.1 171.1h100.9M57.1 167.2h100.9M101.2 163.3v62.2M126.2 175v11.7"/>
<path d="M142.1 175v11.7M57.1 190.5h100.9M57.1 186.7h100.9M57.1 182.8h100.9M57.1 198.3h100.9M57.1 194.4h100.9M126.2 194.4v7.8M142.1 194.4v7.8M57.1 217.8h100.9M57.1 202.2h100.9M57.1 210h100.9M57.1 206.1h100.9"/>
<path d="M57.1 213.9h100.9M126.2 210v15.5M142.1 210v15.5M57.1 221.6h100.9"/>
</g>
<g font-size="3.9">
<text x="26.4" y="43.5">5L Plastic Small Outline Transistor Package (5A) - [SOT-25]</text>
<text x="61.8" y="144.9">VIEW A</text>
</g>
<g font-size="3.2">
<text x="28.4" y="54.6">Note:</text>
<text x="41.1" y="54.6">For the most current package drawings, please see the Microchip Packaging Specification located at</text>
<text x="41.1" y="58.3">http://www.microchip.com/packaging</text>
<text x="79.4" y="80">Θ1</text>
<text x="92.8" y="93.8">R0.04</text>
<text x="92.8" y="101.3">R0.04</text>
<text x="116.9" y="115.1">GAUGE PLANE</text>
<text x="29.8" y="120.6">SEATING</text>
<text x="33.4" y="124.3">PLANE</text>
<text x="45.9" y="129.1">C</text>
<text x="51.2" y="126.9">Θ1</text>
<text x="89.5" y="129.5">C</text>
<text x="99.5" y="130.2">Θ</text>
<text x="117.7" y="130.7">L2</text>
<text x="78.7" y="133.5">L</text>
<text x="74.3" y="138.8">(L1)</text>
</g>
<g font-size="2.9">
<text x="102.9" y="158.6">Units</text>
<text x="124.6" y="158.6">MILLIMETERS</text>
<text x="58" y="166.3">Number of Pins</text>
<text x="87.6" y="162.4">Dimension Limits</text>
<text x="104.8" y="166.3">N</text>
<text x="115.7" y="162.4">MIN</text>
<text x="130.8" y="162.4">NOM</text>
<text x="133.4" y="166.3">5</text>
<text x="147" y="162.4">MAX</text>
<text x="58" y="170.2">Pitch</text>
<text x="105" y="169.9">e</text>
<text x="128" y="170.2">0.95 BSC</text>
<text x="58" y="178">Overall Height</text>
<text x="58" y="174.1">Overall Pitch</text>
<text x="104.2" y="174.1">e1</text>
<text x="104.8" y="178">A</text>
<text x="117.8" y="178">-</text>
<text x="128" y="174.1">1.90 BSC</text>
<text x="133.7" y="178">-</text>
<text x="147.3" y="178">1.30</text>
<text x="58" y="181.9">Standoff</text>
<text x="58" y="185.8">Molded Package Height</text>
<text x="104" y="181.5">A1</text>
<text x="104" y="185.8">A2</text>
<text x="115.5" y="185.8">1.00</text>
<text x="115.5" y="181.9">0.20</text>
<text x="131.4" y="185.8">1.10</text>
<text x="133.7" y="181.9">-</text>
<text x="147.3" y="185.8">1.20</text>
<text x="149.6" y="181.9">-</text>
<text x="58" y="189.6">Molded Package Length</text>
<text x="104.8" y="189.6">D</text>
<text x="128" y="189.6">2.90 BSC</text>
<text x="58" y="197.4">Molded Package Width</text>
<text x="58" y="193.5">Overall Width</text>
<text x="104" y="197.4">E1</text>
<text x="104.8" y="193.1">E</text>
<text x="115.5" y="197.4">1.50</text>
<text x="128" y="193.5">2.80 BSC</text>
<text x="131.4" y="197.4">1.60</text>
<text x="147.3" y="197.4">1.80</text>
<text x="58" y="201.3">Foot Length</text>
<text x="105" y="201.3">L</text>
<text x="115.5" y="201.3">0.20</text>
<text x="133.7" y="201.3">-</text>
<text x="149.6" y="201.3">-</text>
<text x="58" y="209.1">Seating Plane to Gauge Plane</text>
<text x="58" y="205.2">Footprint</text>
<text x="103.2" y="204.9">(L1)</text>
<text x="104.2" y="209.1">L2</text>
<text x="128" y="209.1">0.25 BSC</text>
<text x="128.1" y="205.2">0.61 REF</text>
<text x="58" y="213">Lead Width</text>
<text x="105" y="212.9">b</text>
<text x="115.5" y="213">0.35</text>
<text x="131.4" y="213">0.40</text>
<text x="147.3" y="213">0.50</text>
<text x="58" y="216.8">Lead Thickness</text>
<text x="58" y="220.7">Foot Angle</text>
<text x="104.7" y="220.7">Θ</text>
<text x="105.1" y="216.6">c</text>
<text x="115.5" y="216.8">0.10</text>
<text x="116.9" y="220.7">0°</text>
<text x="131.4" y="216.8">0.15</text>
<text x="132.8" y="220.7">4°</text>
<text x="147.3" y="216.8">0.25</text>
<text x="148.7" y="220.7">8°</text>
<text x="32.9" y="228">Notes:</text>
<text x="58" y="224.6">Mold Draft Angle</text>
<text x="104.1" y="224.6">Θ1</text>
<text x="116.9" y="224.6">5°</text>
<text x="132" y="224.6">10°</text>
<text x="147.9" y="224.6">15°</text>
<text x="32.9" y="232.6">1. Pin 1 visual index feature may vary, but must be located within the hatched area if used.</text>
<text x="32.9" y="236.5">2. Dimensioning and tolerancing per ASME Y14.5M</text>
<text x="42.5" y="244.3">REF: Reference Dimension, usually without tolerance, for information purposes only.</text>
<text x="42.5" y="240.6">BSC: Basic Dimension. Theoretically exact value shown without tolerances.</text>
<text x="116.7" y="251.7">Microchip Technology Drawing C04-389A Sheet 2 of 2</text>
</g>
</svg>
